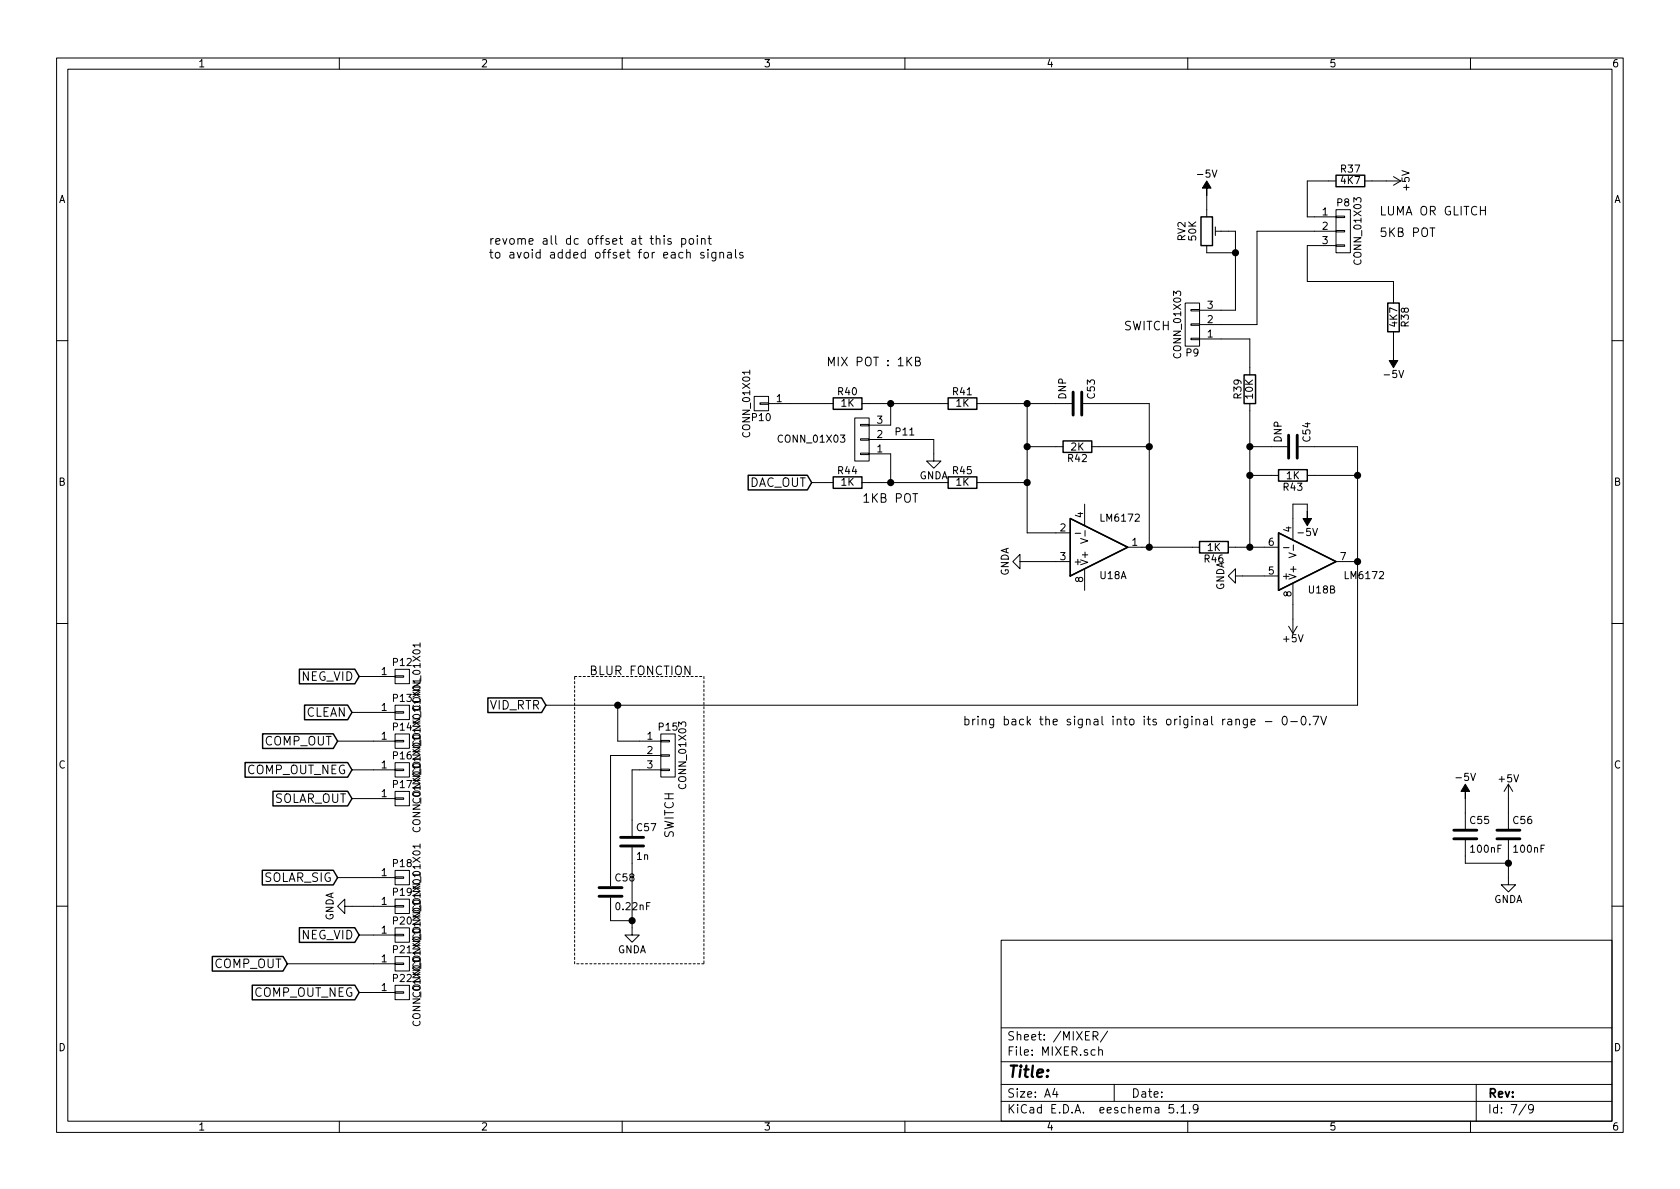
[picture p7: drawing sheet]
<svg xmlns="http://www.w3.org/2000/svg" width="297mm" height="210mm" viewBox="0 0 297 210" stroke-linecap="round" stroke-linejoin="round" font-family="sans-serif">
<g fill="none" stroke="#000" stroke-width=".18">
<path d="M10 10.3h277v189.9h-277zM12 12.2h273v186.1h-273zM60 10.3v1.9M110 10.3v1.9M160 10.3v1.9M210 10.3v1.9M260 10.3v1.9M213.4 34.5v3.8M236.2 38.2h1.5v.3h-1.5zM236.2 37.1h2.6v7.6h-2.6zM236.2 32h-5.1v6.3h5.1M241.3 32h6.3"/>
<path d="M246.4 31.2l1.2 .8M247.6 32l-1.2 .8M261.7 37.2h.9M262.6 36.5v1.5M117.4 41.7v.1M117.4 42.2v1M118.6 42.3a.37 .37 0 0 0-.5 .1v.2l.6 .3-.2 .3-.4-.1M120.5 42.3l.5-.1 .3 .3v.4l-.2 .2h-.6M120.5 42.2v1.5M121.9 42.3l.2-.1 .5 .1v.6l-.1 .2-.4 .1-.2-.2zM123.3 41.7v.1M123.3 42.2v1"/>
<path d="M124 42.3l.2-.1 .4 .1 .1 .9M124 42.2v1M124.5 44.7l-.4-.1-.2 .2 .1 .3 .5 .1v.4h-.6M125.2 44.1v.1M125.2 42.2h.6M125.2 44.6v1M125.4 41.7v1.3l.4 .2M126.6 44.6v1.2l-.3 .3h-.4M126.6 44.7l-.5-.1-.3 .3v.4l.2 .3h.6M127.3 44.7h.1a.37 .37 0 0 1 .5 .1v.8M127.3 44.6v1M128.7 44.7h.5l.1 .9"/>
<path d="M129.3 45l-.5 .1a.31 .31 0 0 0-.2 .2 .31 .31 0 0 0 .2 .3h.5M130 44.1v1.3l.3 .2M131.3 44.7a.37 .37 0 0 0-.5 .1v.3l.6 .2-.2 .3h-.4M209.5 53.6h2.6v7.6h-2.6zM210.6 54.7h1.5v.3h-1.5zM210.6 57.3h1.5v.2h-1.5zM210.6 59.8h1.5v.3h-1.5zM212.1 59.9h8.9v6.4M213.4 43.4v1.3h5M214.9 40.9h3.5v14h-6.3M214.9 40.1v1.6M236.2 43.3h1.5v.3h-1.5z"/>
<path d="M236.2 40.8h1.5v.2h-1.5zM236.2 40.9h-14v16.5h-10.1M236.2 43.4h-5.1v6.4h15.3v3.8M246.4 58.7v3.8M252.8 40.3h.9M10 60.2h2M133.3 70.1h2.6v2.5h-2.6zM134.4 71.2h1.5v.3h-1.5zM135.9 71.4h11.4M151.1 73.9h2.6v7.6h-2.6zM152.1 75.1h1.6v.2h-1.6zM152.1 77.6h1.6v.2h-1.6z"/>
<path d="M152.4 71.4h15.2M153.7 77.7h11.4v3.8h1.3l-1.3 1.3-1.3-1.3h1.3M157.5 71.4v3.8h-3.8M161.9 63.9h.5l.2-.2 .1-.3-.3-.2h-.5v1.5h.5l.3-.3a.41 .41 0 0 0-.3-.5M172.7 71.4h16.8M181.6 79h6.4M181.6 71.4v22.8h7.6M191.5 71.4h11.7v25.4M193 79h10.2M221 79h6.6M221 71.4v25.4M229.6 79h10.4v45.7h-143.5"/>
<path d="M285 60.2h2M143.5 85.3h3.8M152.1 80.1h1.6v.3h-1.6zM152.4 85.3h14M153.7 80.3h3.8v5M161.4 87.3h.9M172.7 85.3h8.9M180.3 99.3v-1.3l-1.2 1.3 1.2 1.3v-1.3h8.9M190.1 94.3h1M191.1 95.2l1.2 .5-1.2 .4M191.8 89.1v3.9M191.8 93.8v1"/>
<path d="M199.4 96.8h12.7M217.2 96.8h8.9M221 84.1h5.1M226.9 96.8h1M227.9 97.8l1.3 .4-1.3 .4M228.7 96.4v1M231.1 90.4v-1.3h-2.5v6.4M231.1 84.1h8.9M236.2 99.3h3.8M10 110.3h2M63.5 119.6h6.3M69.8 119.5h1.6v.3h-1.6z"/>
<path d="M69.8 118.4h2.6v2.5h-2.6zM191.8 100.6v3.8M218.4 101.8v-1.2l-1.2 1.2 1.2 1.3v-1.3h7.7M227.8 110.7l.8 1.3M228.6 103.1v8.9M229.4 110.7l-.8 1.3M285 110.3h2M59.7 131.1h10.1M62.2 126h7.6M62.2 136.1h7.6M69.8 125.9h1.6v.2h-1.6zM69.8 124.7h2.6v2.5h-2.6z"/>
<path d="M69.8 139.9h2.6v2.6h-2.6zM69.8 136h1.6v.3h-1.6zM69.8 134.9h2.6v2.5h-2.6zM69.8 130.9h1.6v.3h-1.6zM69.8 129.8h2.6v2.5h-2.6zM109.2 124.7v6.4h7.6M116.8 136h1.6v.3h-1.6zM116.8 133.5h1.6v.2h-1.6zM116.8 130.9h1.6v.3h-1.6zM116.8 129.8h2.6v7.6h-2.6zM116.8 136.1h-5v11.7M116.8 133.6h-8.9v23.1"/>
<path d="M218.5 127.3l.2-.1h.4l.1 1M220.5 127.2v1.2l-.3 .3-.3-.1M220.5 127.2h-.4l-.3 .3v.4l.2 .2h.5M221.2 127.7l.7-.2-.1-.3h-.4l-.2 .2 .1 .7h.5M223.7 127.6h1.2M226.8 126.8l.3-.1a.82 .82 0 0 1 .6 .6 .82 .82 0 0 1-.3 .8l-.2 .1a.84 .84 0 0 1-.4-1.4zM228.2 127.6h1.2M230.2 126.8l.2-.1a.81 .81 0 0 1 .4 1.3l-.2 .2a.84 .84 0 0 1-.4-1.4zM231.6 128v.2M232.2 126.7h1l-.7 1.5M233.5 126.7l.5 1.5 .5-1.5M266.7 138.7l-.8 1.2"/>
<path d="M266.7 138.7v7.9M266.7 138.7l.8 1.2M59.7 155.2h10.1M62.2 141.2h7.6M69.8 155.1h1.6v.2h-1.6zM69.8 153.9h2.6v2.6h-2.6zM69.8 141.1h1.6v.2h-1.6zM69.8 159h2.6v2.5h-2.6zM107.9 158.7v4.1h3.9M111.8 149.9v15.4h1.2l-1.2 1.3-1.3-1.3h1.3M259.1 141.2v5.4M259.1 148.6v4h7.6"/>
<path d="M266.7 148.6v7.9h1.3l-1.3 1.2-1.3-1.2h1.3M10 160.2h2M50.8 170.4h19M61 160.3v-1.3l-1.3 1.3 1.3 1.2v-1.2h8.8M63.5 175.5h6.3M63.5 165.3h6.3M69.8 175.4h1.6v.2h-1.6zM69.8 174.2h2.6v2.6h-2.6zM69.8 170.3h1.6v.3h-1.6zM69.8 169.2h2.6v2.5h-2.6zM69.8 160.1h1.6v.3h-1.6zM69.8 165.2h1.6v.3h-1.6z"/>
<path d="M69.8 164.1h2.6v2.5h-2.6zM177 166.3h108v32h-108zM285 160.2h2M60 198.3v1.9M110 198.3v1.9M160 198.3v1.9M177 194.8h108M177 191.8h108M177 187.8h108M177 181.8h108M186.5 192.5l-.4 1h1M186.8 193v1"/>
<path d="M193.3 183.2l.7-.1 .1-.2v-.3l-.3-.2h-.5v1.5M193.6 185.7l-.4-.1-.3 .3 .1 .6 .2 .1 .4-.1M193.6 183.2l.5 .7M194.3 185.7a.37 .37 0 0 1 .6 .1v.8M194.3 185.1v1.5M195.8 182.3l-1.2 2M197 191.8v3M207.5 195.3h-.7l-.1 .7 .2-.1 .5 .1 .1 .2v.5l-.2 .1-.6-.1M208.2 196.7v.1M208.8 195.8l.4-.5v1.5M208.8 196.8h.9M210 198.3v1.9"/>
<path d="M210.3 196.7v.1M211.8 196v.1a.48 .48 0 0 1-.7 .1l-.1-.2 .1-.6a.48 .48 0 0 1 .7 .1 1.27 1.27 0 0 1-.3 1.2l-.4 .1M260 198.3v1.9M261 191.8v6.5M269.8 195.2l-1.2 2M271.1 196l-.3 .3-.4-.1-.1-.2v-.4l.1-.2 .4-.1 .2 .2a1.19 1.19 0 0 1-.2 1.2l-.4 .1"/>
</g>
<g fill="none" stroke="#000" stroke-width=".25">
<path d="M212.3 38.3h2.1v5.1h-2.1zM236.2 31h5.1v2h-5.1zM245.4 53.6h2v5.1h-2zM147.3 70.4h5.1v2h-5.1zM167.6 70.4h5.1v2h-5.1zM188 78h5v2h-5zM220 66.3h2v5.1h-2zM132.3 84h10.4l.8 1.3-.8 1.3h-10.4zM147.3 84.3h5.1v2.1h-5.1zM167.6 84.3h5.1v2.1h-5.1zM189.2 91.7l10.2 5.1-10.2 5zM212.1 95.8h5.1v2h-5.1z"/>
<path d="M226.1 83.1h5v2h-5zM226.1 94.2l10.1 5.1-10.1 5.1zM52.9 118.3h9.8l.8 1.3-.8 1.3h-9.8zM43.3 134.8h18.2l.7 1.3-.7 1.3h-18.2zM46.4 129.8h12.5l.8 1.3-.8 1.3h-12.5zM48.3 139.9h13.2l.7 1.3-.7 1.3h-13.2zM53.8 124.7h7.7l.7 1.3-.7 1.3h-7.7zM86.3 123.4h9.5l.7 1.3-.7 1.3h-9.5zM46.4 153.9h12.5l.8 1.3-.8 1.3h-12.5zM37.5 169.1h12.5l.8 1.3-.8 1.3h-12.5zM44.6 174.2h18.1l.8 1.3-.8 1.3h-18.1zM52.9 164.1h9.8l.8 1.2-.8 1.3h-9.8z"/>
</g>
<path d="M189.7 69.3v4.1M191.3 69.3v4.1M227.8 77v4M229.4 77v4M105.9 158.5h4.1M105.9 157h4.1M109.7 149.6h4.1M109.7 148.1h4.1M257 148.3h4.1M257 146.8h4.1M264.7 148.3h4M264.7 146.8h4" fill="none" stroke="#000" stroke-width=".51"/>
<path d="M213.4 32l.7 1.3h-.7v1.2v-1.2h-.8zM246.4 62.5v1.2h.7l-.7 1.3-.8-1.3h.8zM231.1 90.4v1.3h.8l-.8 1.3-.7-1.3h.7zM259.1 138.7l.7 1.2h-.7v1.3v-1.3h-.8z" fill="#000" stroke="#000" stroke-width=".18"/>
<path d="M101.6 119.6h22.9M124.5 119.6v50.8M101.6 170.4v-50.8M124.5 170.4h-22.9" fill="none" stroke="#000" stroke-width=".18" stroke-dasharray=".4 .4"/>
<g fill="#000" stroke="#000" stroke-width=".25">
<circle cx="218.4" cy="44.7" r=".51"/>
<circle cx="157.5" cy="71.4" r=".51"/>
<circle cx="181.6" cy="71.4" r=".51"/>
<circle cx="181.6" cy="79" r=".51"/>
<circle cx="203.2" cy="79" r=".51"/>
<circle cx="221" cy="79" r=".51"/>
<circle cx="157.5" cy="85.3" r=".51"/>
<circle cx="181.6" cy="85.3" r=".51"/>
<circle cx="203.2" cy="96.8" r=".51"/>
<circle cx="221" cy="96.8" r=".51"/>
<circle cx="221" cy="84.1" r=".51"/>
<circle cx="240" cy="99.3" r=".51"/>
<circle cx="240" cy="84.1" r=".51"/>
<circle cx="109.2" cy="124.7" r=".51"/>
<circle cx="266.7" cy="152.6" r=".51"/>
<circle cx="111.8" cy="162.8" r=".51"/>
</g>
<text font-size="2.8" x="178" y="190.5">Title:</text>
<g font-size="2.1">
<text x="243.8" y="41.9">5KB POT</text>
<text x="243.8" y="38.1">LUMA OR GLITCH</text>
<text x="86.4" y="43.3">revome all dc offset at this point</text>
<text x="86.4" y="45.7">to avoid added offset for each signals</text>
<text x="198.6" y="58.4">SWITCH</text>
<text x="146" y="64.8">MIX POT : 1KB</text>
<text x="132.3" y="86.1">DAC_OUT</text>
<text x="152.4" y="88.9">1KB POT</text>
<text x="104.1" y="119.4">BLUR FONCTION</text>
<text x="53.3" y="120.4">NEG_VID</text>
<text x="86.5" y="125.5">VID_RTR</text>
<text x="46.7" y="131.8">COMP_OUT</text>
<text x="54" y="126.7">CLEAN</text>
<text x="170.2" y="128.3">bring back the signal into its original range - 0-0.7V</text>
<text x="43.5" y="136.9">COMP_OUT_NEG</text>
<text x="48.2" y="142">SOLAR_OUT</text>
<text x="119.1" y="148.3" transform="rotate(-90 119.1 148.3)">SWITCH</text>
<text x="46.5" y="156">SOLAR_SIG</text>
<text x="53.3" y="166.1">NEG_VID</text>
<text x="37.8" y="171.2">COMP_OUT</text>
<text x="44.8" y="176.3">COMP_OUT_NEG</text>
<text x="178" y="184">Sheet: /MIXER/</text>
<text x="178" y="186.7">File: MIXER.sch</text>
<text x="178" y="196.9">KiCad E.D.A. eeschema 5.1.9</text>
<text x="178" y="194.1">Size: A4</text>
<text x="200" y="194.1">Date:</text>
<text x="263" y="194.1">Rev:</text>
<text x="263" y="196.9">Id: 7/9</text>
</g>
<g font-size="1.8">
<text x="35" y="11.9">1</text>
<text x="85" y="11.9">2</text>
<text x="135" y="11.9">3</text>
<text x="185" y="11.9">4</text>
<text x="235" y="11.9">5</text>
<text x="285" y="11.9">6</text>
<text x="10.4" y="35.9">A</text>
<text x="212" y="31.4">-5V</text>
<text x="237.1" y="30.5">R37</text>
<text x="237.1" y="32.6">4K7</text>
<text x="249.2" y="33.6" transform="rotate(-90 249.2 33.6)">+5V</text>
<text x="285.4" y="35.9">A</text>
<text x="233.8" y="38.1">1</text>
<text x="233.8" y="40.6">2</text>
<text x="236.4" y="36.5">P8</text>
<text x="209.6" y="42.6" transform="rotate(-90 209.6 42.6)">RV2</text>
<text x="211.5" y="42.5" transform="rotate(-90 211.5 42.5)">50K</text>
<text x="233.8" y="43.2">3</text>
<text x="240.7" y="46.5" transform="rotate(-90 240.7 46.5)">CONN_01X03</text>
<text x="213.5" y="59.7">1</text>
<text x="213.5" y="57.1">2</text>
<text x="213.5" y="54.6">3</text>
<text x="247.1" y="57.7" transform="rotate(-90 247.1 57.7)">4K7</text>
<text x="249.1" y="57.7" transform="rotate(-90 249.1 57.7)">R38</text>
<text x="208.8" y="63" transform="rotate(-90 208.8 63)">CONN_01X03</text>
<text x="209.8" y="63">P9</text>
<text x="137.3" y="71.1">1</text>
<text x="148.2" y="69.9">R40</text>
<text x="148.7" y="71.9">1K</text>
<text x="168.5" y="69.9">R41</text>
<text x="169.1" y="71.9">1K</text>
<text x="188.5" y="70.6" transform="rotate(-90 188.5 70.6)">DNP</text>
<text x="193.6" y="70.4" transform="rotate(-90 193.6 70.4)">C53</text>
<text x="219.5" y="70.5" transform="rotate(-90 219.5 70.5)">R39</text>
<text x="221.5" y="70.5" transform="rotate(-90 221.5 70.5)">10K</text>
<text x="245" y="66.8">-5V</text>
<text x="132.6" y="77" transform="rotate(-90 132.6 77)">CONN_01X01</text>
<text x="133" y="74.5">P10</text>
<text x="155.1" y="77.5">2</text>
<text x="155.1" y="74.9">3</text>
<text x="158.4" y="77">P11</text>
<text x="137.8" y="78.3">CONN_01X03</text>
<text x="148.2" y="83.9">R44</text>
<text x="155.1" y="80">1</text>
<text x="168.5" y="83.9">R45</text>
<text x="188.9" y="81.7">R42</text>
<text x="189.4" y="79.7">2K</text>
<text x="226.6" y="78.2" transform="rotate(-90 226.6 78.2)">DNP</text>
<text x="231.7" y="78" transform="rotate(-90 231.7 78)">C54</text>
<text x="10.4" y="85.9">B</text>
<text x="148.7" y="85.9">1K</text>
<text x="162.5" y="84.8">GNDA</text>
<text x="169.1" y="85.9">1K</text>
<text x="227" y="86.8">R43</text>
<text x="227.5" y="84.8">1K</text>
<text x="285.4" y="85.9">B</text>
<text x="187.5" y="94">2</text>
<text x="191.5" y="91.5" transform="rotate(-90 191.5 91.5)">4</text>
<text x="194.8" y="92.2">LM6172</text>
<text x="228.3" y="94.1" transform="rotate(-90 228.3 94.1)">4</text>
<text x="229.8" y="94.8">-5V</text>
<text x="178.4" y="101.9" transform="rotate(-90 178.4 101.9)">GNDA</text>
<text x="187.5" y="99.1">3</text>
<text x="189.7" y="99.9">+</text>
<text x="192.4" y="100.1" transform="rotate(-90 192.4 100.1)">V+</text>
<text x="200.2" y="96.5">1</text>
<text x="213" y="99.5">R46</text>
<text x="213.5" y="97.5">1K</text>
<text x="224.3" y="101.6">5</text>
<text x="224.3" y="96.5">6</text>
<text x="237" y="99.1">7</text>
<text x="191.5" y="103" transform="rotate(-90 191.5 103)">8</text>
<text x="194.5" y="102.4">U18A</text>
<text x="216.5" y="104.4" transform="rotate(-90 216.5 104.4)">GNDA</text>
<text x="226.6" y="102.5">+</text>
<text x="228.3" y="105.5" transform="rotate(-90 228.3 105.5)">8</text>
<text x="229.2" y="102.6" transform="rotate(-90 229.2 102.6)">V+</text>
<text x="231.5" y="104.9">U18B</text>
<text x="238" y="102.4">LM6172</text>
<text x="227" y="113.6">+5V</text>
<text x="67.5" y="119.4">1</text>
<text x="69.5" y="117.8">P12</text>
<text x="67.5" y="125.7">1</text>
<text x="69.5" y="124.1">P13</text>
<text x="67.5" y="130.8">1</text>
<text x="69.5" y="129.2">P14</text>
<text x="74.3" y="131.6" transform="rotate(-90 74.3 131.6)">CONN_01X01</text>
<text x="114.5" y="130.8">1</text>
<text x="116.5" y="129.2">P15</text>
<text x="10.4" y="135.9">C</text>
<text x="67.5" y="135.9">1</text>
<text x="69.5" y="134.3">P16</text>
<text x="74.3" y="136.7" transform="rotate(-90 74.3 136.7)">CONN_01X01CONN_01X01</text>
<text x="114.5" y="133.3">2</text>
<text x="114.5" y="135.9">3</text>
<text x="285.4" y="135.9">C</text>
<text x="67.5" y="141">1</text>
<text x="69.5" y="139.4">P17</text>
<text x="121.3" y="139.2" transform="rotate(-90 121.3 139.2)">CONN_01X03</text>
<text x="257.7" y="138.1">-5V</text>
<text x="265.1" y="138.3">+5V</text>
<text x="74.3" y="146.8" transform="rotate(-90 74.3 146.8)">CONN_01X01</text>
<text x="112.7" y="147">C57</text>
<text x="260" y="145.7">C55</text>
<text x="267.6" y="145.7">C56</text>
<text x="67.5" y="154.9">1</text>
<text x="69.5" y="153.3">P18</text>
<text x="108.9" y="155.9">C58</text>
<text x="112.6" y="152.1">1n</text>
<text x="260.2" y="150.8">100nF</text>
<text x="267.8" y="150.8">100nF</text>
<text x="67.5" y="160">1</text>
<text x="69.5" y="158.4">P19</text>
<text x="74.3" y="160.8" transform="rotate(-90 74.3 160.8)">CONN_01X01</text>
<text x="109.1" y="161">0.22nF</text>
<text x="264.1" y="159.7">GNDA</text>
<text x="59" y="162.9" transform="rotate(-90 59 162.9)">GNDA</text>
<text x="67.5" y="165.1">1</text>
<text x="69.5" y="163.5">P20</text>
<text x="74.3" y="165.9" transform="rotate(-90 74.3 165.9)">CONN_01X01</text>
<text x="67.5" y="170.2">1</text>
<text x="69.5" y="173.7">P22</text>
<text x="69.5" y="168.6">P21</text>
<text x="109.2" y="168.6">GNDA</text>
<text x="67.5" y="175.3">1</text>
<text x="74.3" y="176" transform="rotate(-90 74.3 176)">CONN_01X01</text>
<text x="10.4" y="185.9">D</text>
<text x="74.3" y="181.1" transform="rotate(-90 74.3 181.1)">CONN_01X01</text>
<text x="285.4" y="185.9">D</text>
<text x="35" y="199.9">1</text>
<text x="85" y="199.9">2</text>
<text x="135" y="199.9">3</text>
<text x="185" y="199.9">4</text>
<text x="235" y="199.9">5</text>
<text x="285" y="199.9">6</text>
</g>
</svg>
